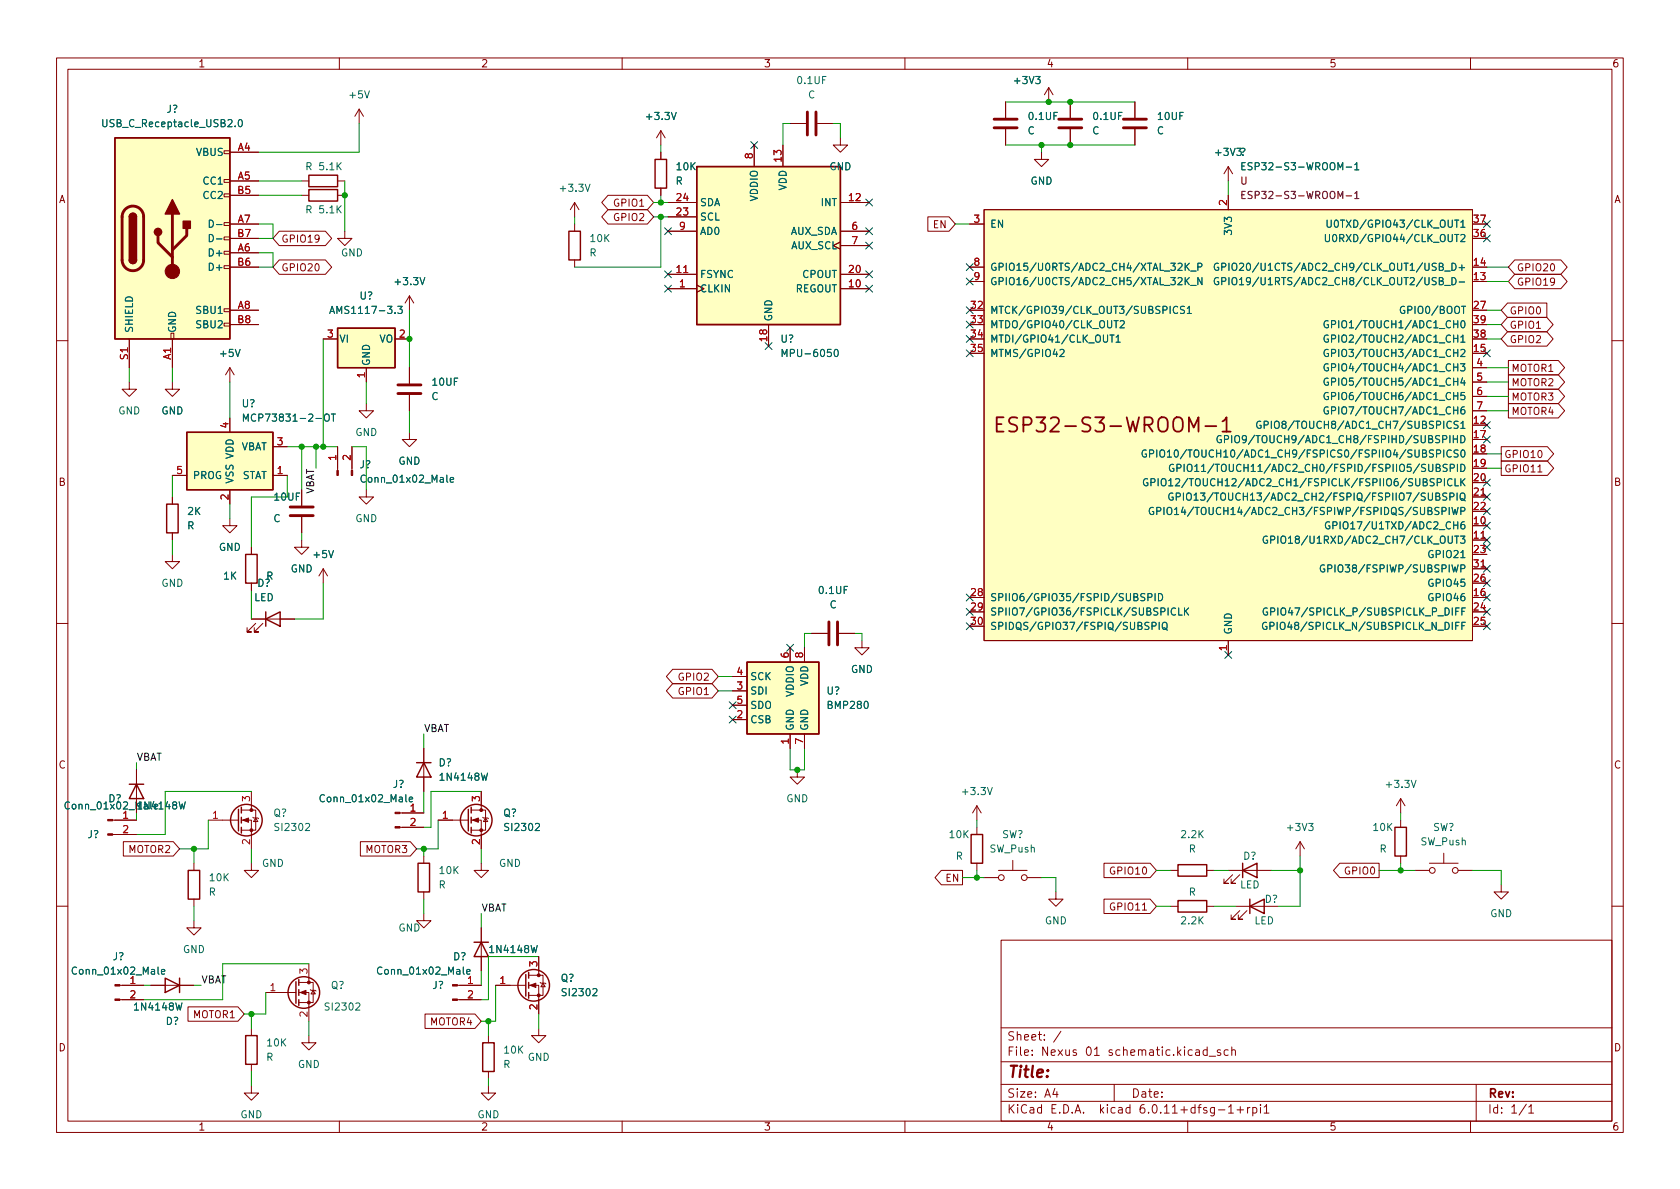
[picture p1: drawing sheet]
<svg xmlns="http://www.w3.org/2000/svg" width="297mm" height="210mm" viewBox="0 0 297 210" stroke-linecap="round" stroke-linejoin="round" font-family="sans-serif">
<g fill="none" stroke="#840000" stroke-width=".18">
<path d="M10 10.2h277v190.1h-277zM12 12.2h273v186.1h-273zM60 10.2v2M63.5 19.3l-.8 1.3M63.5 19.3v2.5M63.5 19.3l.8 1.3M110 10.2v2M160 10.2v2M177.8 18v2.8M185.4 15.5l-.7 1.3M185.4 15.5v2.5M185.4 15.5l.8 1.3"/>
<path d="M189.2 18v2.8M200.7 18v2.8M210 10.2v2M260 10.2v2M39.6 39.4h1v.5h-1zM39.6 34.3h1v.5h-1zM39.6 31.7h1v.6h-1zM39.6 26.7h1v.5h-1zM40.6 39.6h5.1M40.6 32h5.1M40.6 34.5h5.1M40.6 26.9h5.1"/>
<path d="M53.3 32h1.3M53.3 34.5h1.3M59.7 32h1.3M59.7 34.5h1.3M101.6 35.8v2.5M101.6 39.6v1.3M101.6 35.8l-.8 1.3M101.6 35.8l.8 1.3M107.5 34.5h7l1.1 1.3-1.1 1.3h-7l-1.1-1.3zM107.5 37.1h7l1.1 1.2-1.1 1.3h-7l-1.1-1.3zM116.8 23.1v2.5M116.8 26.9v1.3"/>
<path d="M116.8 33.3v1.2M116.8 23.1l-.7 1.3M116.8 23.1l.8 1.3M118.1 35.8h5.1M118.1 38.3h5.1M133.3 25.6v3.9M138.4 25.6v3.9M139.7 21.8h2.8M144.5 21.8h2.8M148.6 24.4v1.2h1.3l-1.3 1.3-1.3-1.3h1.3M148.6 35.8h5.1M164 38.3h3.8l1.1 1.3-1.1 1.3h-3.8z"/>
<path d="M171.4 39.6h2.6M174 37.1h86.3v76.2h-86.3zM177.8 22.9v2.7M184.1 26.9v1.3h1.3l-1.3 1.3-1.2-1.3h1.2M189.2 22.9v2.7M200.7 22.9v2.7M217.2 29.5v2.5M217.2 34.5v2.6M217.2 29.5l-.8 1.2M217.2 29.5l.7 1.2M260.3 39.6h2.6M22.9 59.9v5.1"/>
<path d="M30.2 58.9h.5v1h-.5zM30.5 59.9v5.1M39.6 57.1h1v.6h-1zM39.6 54.6h1v.5h-1zM39.6 47h1v.5h-1zM39.6 44.4h1v.6h-1zM39.6 41.9h1v.5h-1zM40.6 47.2h5.1M40.6 54.9h5.1M40.6 57.4h5.1M40.6 42.2h5.1M40.6 44.7h5.1"/>
<path d="M49.4 46h8.1l1.1 1.2-1.1 1.3h-8.1l-1.1-1.3zM49.4 40.9h8.1l1.1 1.3-1.1 1.2h-8.1l-1.1-1.2zM57.1 59.9h2.6M61 40.9v1.3h1.2l-1.2 1.2-1.3-1.2h1.3M69.8 59.9h2.6M72.4 52.3v2.6M72.4 52.3l-.8 1.3M72.4 52.3l.8 1.3M101.6 46v1.2M118.1 51h5.1M118.1 48.5h5.1M118.1 40.9h5.1"/>
<path d="M135.9 57.4v3.8M148.6 42.8l-1.3 .6 1.3 .7M148.6 51h5.1M148.6 48.5h5.1M148.6 40.9h5.1M148.6 43.4h5.1M171.4 49.8h2.6M171.4 47.2h2.6M171.4 54.9h2.6M171.4 57.4h2.6M171.4 59.9h2.6M260.3 49.8h2.6"/>
<path d="M260.3 47.2h2.6M260.3 54.9h2.6M260.3 57.4h2.6M260.3 59.9h2.6M260.3 42.2h2.6M266.5 58.7h7l1.1 1.2-1.1 1.3h-7l-1.1-1.3zM266.5 56.1h7l1.1 1.3-1.1 1.3h-7l-1.1-1.3zM266.5 53.6h7v2.5h-7l-1.1-1.2zM267.8 46h8.2l1.1 1.2-1.1 1.3h-8.2l-1.1-1.3zM267.8 48.5h8.2l1.1 1.3-1.1 1.2h-8.2l-1.1-1.2zM10 60.2h2M22.9 67.6v1.2h1.2l-1.2 1.3-1.3-1.3h1.3"/>
<path d="M30.5 67.6v1.2h1.2l-1.2 1.3-1.3-1.3h1.3M40.6 65v2.6M40.6 73.9v2.5M40.6 65l-.7 1.3M40.6 65l.8 1.3M48.3 79h2.5M59.7 79v4.2M62.2 79v4.2M64.8 71.4v1.2h1.2l-1.2 1.3-1.3-1.3h1.3M64.8 65v2.6M72.4 76.4v1.3h1.3l-1.3 1.3-1.3-1.3h1.3M72.4 65v2.8"/>
<path d="M72.4 69.8v2.8M171.4 62.5h2.6M260.3 75.2h2.6M260.3 62.5h2.6M260.3 77.7h2.6M260.3 65h2.6M260.3 67.6h2.6M260.3 70.1h2.6M260.3 72.6h2.6M265.4 79h8.2l1.1 1.3-1.1 1.2h-8.2zM266.7 71.4h8.8l1.1 1.2-1.1 1.3h-8.8zM266.7 68.8h8.8l1.1 1.3-1.1 1.3h-8.8z"/>
<path d="M266.7 66.3h8.8l1.1 1.3-1.1 1.2h-8.8zM266.7 63.7h8.8l1.1 1.3-1.1 1.3h-8.8zM285 60.2h2M30.5 98v1.3h1.2l-1.2 1.3-1.3-1.3h1.3M30.5 84.1h2.5M30.5 87.9v1.2M30.5 94.2v1.3M40.6 91.7v1.3h1.3l-1.3 1.2-1.2-1.2h1.2M40.6 86.6v2.5M44.4 96.8v1.2M48.3 84.1h2.5M53.3 95.5v1.3h1.3l-1.3 1.2-1.2-1.2h1.2"/>
<path d="M53.3 86.6v2.8M53.3 91.4v2.8M64.8 86.6v1.3h1.2l-1.2 1.2-1.3-1.2h1.3M260.3 93h2.6M260.3 95.5h2.6M260.3 80.3h2.6M260.3 82.8h2.6M260.3 85.3h2.6M260.3 87.9h2.6M260.3 90.4h2.6M260.3 98h2.6M265.4 81.5h8.2l1.1 1.3-1.1 1.3h-8.2z"/>
<path d="M271.9 83.5h.7M10 110.2h2M44.4 103.1v1.3M44.4 109.5h7.7M45.2 110.2l-1.5 1.6h.7h-.7v-.8M46.5 110.2l-1.5 1.6h.7h-.7v-.8M57.1 100.6l-.7 1.2M57.1 100.6v2.5M57.1 100.6l.8 1.2M118.9 118.4h7l1.1 1.2-1.1 1.3h-7l-1.1-1.3zM129.5 119.6h2.6M139.7 114.5v2.6"/>
<path d="M142.2 114.5v2.6M143.5 112h2.8M148.3 112h2.8M152.4 113.3v1.2h1.3l-1.3 1.3-1.3-1.3h1.3M171.4 105.7h2.6M171.4 108.2h2.6M171.4 110.7h2.6M217.2 113.3v2.5M260.3 105.7h2.6M260.3 108.2h2.6M260.3 110.7h2.6M260.3 103.1h2.6"/>
<path d="M260.3 100.6h2.6M285 110.2h2M24.1 136.1v7.7M44.4 139.9v3.4M74.9 132.3v7.6M85.1 139.9v3.4M118.9 120.9h7l1.1 1.3-1.1 1.2h-7l-1.1-1.2zM129.5 127.2h2.6M129.5 122.2h2.6M129.5 124.7h2.6M139.7 129.8v2.5M141 136.1v1.3h1.2l-1.2 1.3-1.3-1.3h1.3"/>
<path d="M142.2 129.8v2.5M19.9 147.6h4.2M19.9 145h4.2M21.8 148.8h8.8l1.1 1.3-1.1 1.3h-8.8zM34.3 152.6v1.3M34.3 159v1.3M36.8 145h5.4M42.7 145h1.7v5.1M42.7 143.3h2.5v3.5h-2.5M44.4 152.6v1.3h1.3l-1.3 1.3-1.2-1.3h1.2M44.7 144.5l.1 .1h.8l.1 .2M45.2 144.6l.4 .7h-.8z"/>
<path d="M63.7 148.8h8.8l1.2 1.3-1.2 1.3h-8.8zM70.7 146.3h4.2M70.7 143.8h4.2M74.9 151.4v1.2M74.9 157.7v1.3M77.5 145h5.3M83.3 145h1.8v5.1M83.3 143.3h2.6v3.5h-2.6M85.1 152.6v1.3h1.3l-1.3 1.3-1.3-1.3h1.3M85.3 144.5l.2 .1h.7l.2 .2M85.9 144.6l.3 .7h-.7zM166.4 153.9h3.8v2.6h-3.8l-1.1-1.3z"/>
<path d="M172.7 142.5l-.7 1.3M172.7 142.5v2.5M172.7 146.3v1.3M172.7 152.6v1.3M172.7 142.5l.8 1.3M174 155.2h2.5M176.5 153.9h5.1M179.1 152.1v1.8M181.6 155.2h2.5M186.7 157.7v1.3h1.3l-1.3 1.3-1.3-1.3h1.3M195.2 159h8.2l1.1 1.3-1.1 1.2h-8.2zM195.2 152.6h8.2l1.1 1.3-1.1 1.3h-8.2z"/>
<path d="M207 153.9h1.3M213.4 153.9h1.2M217.2 153.9h7.6M217.9 154.7l-1.5 1.5h.8h-.8v-.8M219.2 154.7l-1.5 1.5h.7h-.7v-.8M229.9 148.8l-.8 1.3M229.9 148.8v2.6M229.9 148.8l.7 1.3M236.9 152.6h6.9v2.6h-6.9l-1.1-1.3zM247.6 141.2v2.6M247.6 145v1.3M247.6 151.4v1.2"/>
<path d="M247.6 141.2l-.7 1.3M247.6 141.2l.8 1.3M250.2 153.9h2.5M252.7 152.6h5.1M255.3 150.9v1.7M257.8 153.9h2.5M265.4 156.5v1.2h1.3l-1.3 1.3-1.2-1.3h1.2M10 160.2h2M21.2 174.2h4.2M21.2 176.8h4.2M26.7 174.2h7.6M33.2 178h8.9l1.1 1.3-1.1 1.3h-8.9z"/>
<path d="M34.3 162.8v1.3h1.3l-1.3 1.2-1.3-1.2h1.3M47 175.5h5.3M52.8 175.5h1.8v5.1M52.8 173.7h2.6v3.6h-2.6M54.6 170.4v3.3M54.9 175l.1 .1h.8l.1 .2M55.4 175.1l.4 .7h-.8zM74.9 161.5v1.3h1.3l-1.3 1.3-1.2-1.3h1.2M75.1 179.3h8.9l1.1 1.3-1.1 1.3h-8.9zM80.9 174.2h4.2M80.9 176.8h4.2M85.1 164.1v7.6"/>
<path d="M87.6 174.2h5.4M93.5 174.2h1.7v5.1M93.5 172.5h2.5v3.5h-2.5M95.2 169.2v3.3M95.5 173.7l.1 .2h.8l.1 .1M96 173.9l.4 .6h-.8zM177 166.3h108v32h-108zM202 160.9h.7M207 160.3h1.3M213.4 160.3h1.2M218.4 160.3h5.1M219.2 161l-1.5 1.6h.7h-.7v-.8"/>
<path d="M220.5 161l-1.6 1.6h.8h-.8v-.8M285 160.2h2M44.4 192v1.3h1.3l-1.3 1.3-1.2-1.3h1.2M44.4 181.9v1.2M44.4 188.2v1.3M54.6 183.1v1.3h1.3l-1.3 1.3-1.3-1.3h1.3M60 198.3v2M86.4 192v1.3h1.2l-1.2 1.3-1.3-1.3h1.3M86.4 183.1v1.3M86.4 189.5v1.2M95.2 181.9v1.2h1.3l-1.3 1.3-1.2-1.3h1.2M110 198.3v2"/>
<path d="M160 198.3v2M177 194.8h108M177 191.8h108M177 187.8h108M177 181.8h108M182.5 186.5v.1M182.5 185.7v.1M184.6 183.8v.1M184.6 183v.1M187.6 182.4l-1.3 1.9M196.6 185.7l-.3-.1-.2 .2v.3l.5 .1v.4h-.5M197 191.8v3"/>
<path d="M210 198.3v2M217.1 185.7l-.4-.1-.3 .3v.4l.2 .3h.5M217.8 185.8l.2-.2 .4 .1v.9M217.8 185.1v1.5M218.7 196.3h1.2M220.6 195.8v1M221 195.8l-.3 .1-.1 .2M221.5 195.9l.4-.1 .3 .3v.4l-.1 .3h-.6M221.5 195.8v1.5M222.9 195.3v.2M222.9 195.8v1M223.5 195.8l.4-.5v1.5"/>
<path d="M223.5 196.8h.9M260 198.3v2M261 191.8v6.5M270.3 195.8l.4-.5v1.5M270.3 196.8h.9"/>
<circle cx="177" cy="155.2" r=".51"/>
<circle cx="181.1" cy="155.2" r=".51"/>
<circle cx="253.2" cy="153.9" r=".51"/>
<circle cx="257.3" cy="153.9" r=".51"/>
</g>
<g fill="none" stroke="#840000" stroke-width=".25">
<path d="M20.3 24.4h20.3v35.5h-20.3zM22.9 38.3a.64 .64 0 0 1 .6-.6 .64 .64 0 0 1 .6 .6M54.6 31h5.1v2h-5.1zM54.6 33.5h5.1v2.1h-5.1zM115.8 28.2h2.1v5.1h-2.1zM123.2 29.5h25.4v27.9h-25.4zM22.9 46a.64 .64 0 0 0 .6 .6 .64 .64 0 0 0 .6-.6M59.7 58h10.1v7h-10.1zM100.6 40.9h2v5.1h-2zM33 76.4h15.3v10.2h-15.3zM29.5 89.1h2v5.1h-2zM43.4 98h2.1v5.1h-2.1z"/>
<path d="M47 109.5l2.5-1.3v2.5zM47 108.2v2.5M132.1 117.1h12.7v12.7h-12.7zM22.9 138.7h2.5M24.1 138.7l1.3 2.5h-2.5zM73.7 134.9h2.5M74.9 134.9l1.3 2.5h-2.5zM33.3 153.9h2v5.1h-2zM42.2 143.1v3.8M42.7 142.7v1.1M42.7 144.5v1M42.7 146.3v1"/>
<path d="M73.9 152.6h2v5.1h-2zM82.8 143.1v3.8M83.3 142.7v1.1M83.3 144.5v1M83.3 146.3v1M171.7 147.6h2v5h-2zM208.3 152.9h5.1v2h-5.1zM208.3 159.3h5.1v2h-5.1zM219.7 153.9l2.5-1.3v2.6zM219.7 152.6v2.6M221 159v2.5M246.6 146.3h2.1v5.1h-2.1z"/>
<path d="M29.2 173l2.5 1.2-2.5 1.3zM31.7 173v2.5M52.3 173.6v3.8M52.8 173.2v1M52.8 175v1M52.8 176.8v1M83.8 166.6h2.6M85.1 166.6l1.3 2.6h-2.6zM93 172.3v3.8M93.5 172v1M93.5 173.7v1M93.5 175.5v1"/>
<path d="M221 160.3l2.5-1.3v2.5zM43.4 183.1h2.1v5.1h-2.1zM85.3 184.4h2.1v5.1h-2.1z"/>
<circle cx="43.6" cy="145" r="2.79"/>
<circle cx="84.2" cy="145" r="2.79"/>
<circle cx="53.7" cy="175.5" r="2.79"/>
<circle cx="94.4" cy="174.2" r="2.79"/>
</g>
<g fill="#ffffc2" stroke="#ffffc2" stroke-width=".18">
<path d="M174 37.1h86.3v76.2h-86.3z"/>
<path d="M59.7 58h10.1v7h-10.1z"/>
<path d="M33 76.4h15.3v10.2h-15.3z"/>
<path d="M132.1 117.1h12.7v12.7h-12.7z"/>
<path d="M20.3 24.4h20.3v35.5h-20.3z"/>
<path d="M123.2 29.5h25.4v27.9h-25.4z"/>
</g>
<path d="M210.2 76.3v-2.5l.9 1.8 .8-1.8v2.5M213.1 75.4h2M216.1 74.5l.8-.7v2.5M216.1 76.3h1.5" fill="none" stroke="#840000" stroke-width=".32"/>
<g fill="none" stroke="#006464" stroke-width=".18">
<path d="M64.5 16.1l.4 1.2 .4-1.2M118.7 19.9l.4 1.2 .5-1.2M183.1 13.5h.8l-.4 .5 .3 .1v.6l-.1 .1-.6-.1M38.3 39.7h.9M41.6 22.3v.1M42.2 21.3l.2-.2a.68 .68 0 0 1 .5 .7 .68 .68 0 0 1-.5 .6l-.2-.1-.1-.4zM103.5 32.6l.4 1.2 .4-1.2M236.6 30v-1.2l.4 .9 .4-.9v1.2M238 29.5h1M239.5 29.1l.4-.3v1.2M239.5 30h.8M257.2 38.9h.7"/>
<path d="M257.6 38.9v1.3M258.3 39.3l.4-.4v1.3M38.3 42.2h.9M69.8 55.3v.1M70.3 54.2h.8l-.4 .4 .4 .2v.5l-.2 .1-.6-.1M74.3 49.1l.4 1.3 .4-1.3M196.6 59.2v1.3M197.3 59.6l.4-.4v1.3M197.3 56.7v1.3M198.1 56.8l.4-.1 .3 .4-.8 .9h.8M208.2 54.3a.6 .6 0 0 0-.8 .4 .6 .6 0 0 0 .6 .7l.2-.1M209.4 54.2h-.5l-.1 .1v.3l.5 .3 .1 .3-.2 .2h-.5"/>
<path d="M209.6 46.5v1.3M209.6 49.1v1.3M209.7 47.1l.6 .7M209.7 49.6l.6 .8M209.9 54.5l.4-.3v1.2M209.9 55.4h.7M210.3 46.5l-.7 .8M210.3 49.1l-.7 .7M210.5 50.5h1M210.5 47.9h1M211.8 47.2l.6-.1 .1-.1v-.3l-.7-.2v1.3M212.5 49.1v1.3l-.7-1.3v1.3"/>
<path d="M253.9 49.1h-.4l-.2 .1v.4l.5 .2 .1 .3-.2 .3-.5-.1M254.5 49.7l.5-.1 .1-.2v-.2l-.6-.1v1.3h.5l.1-.2 .1-.3-.3-.2M254.5 47.1h.5l.1-.2v-.2l-.6-.2v1.3h.5l.1-.1 .1-.3-.3-.3M255.4 50.5h1M255.4 47.9h1M256.7 49.1a.64 .64 0 0 1 .8 .6 .64 .64 0 0 1-.8 .7zM256.7 46.5a.64 .64 0 0 1 .8 .7 .64 .64 0 0 1-.8 .6zM257 59.2v1.3M257 59.8h.7M257 57.3h.7M257.2 41.5h.7M257.6 41.5v1.2"/>
<path d="M257.7 56.7v1.3M257.7 59.2v1.3M258 49.9h1M258 47.3h1M258.3 41.6l.5-.1 .2 .3-.8 .9h.8M258.3 59.6l.4-.4v1.3M258.3 40.2h.7M258.4 54.2h.7M258.5 56.8l.1-.1a.68 .68 0 0 1 .4 .6 .68 .68 0 0 1-.4 .7 .85 .85 0 0 1-.1-1.2zM258.5 46.8v1M41.6 61.8l.4 1.3 .5-1.3M55.9 74h.9"/>
<path d="M57.6 73.3l.1-.1a.43 .43 0 0 1 .5 .4v.5a.42 .42 0 0 1-.4 .4 .42 .42 0 0 1-.4-.4v-.5zM58.6 73.2h.7M58.9 73.2v1.3M146.9 61.8h-.6v.6l.2-.1h.4l.1 .2-.1 .4-.1 .2-.5-.2M147.6 61.9l.2-.1a.68 .68 0 0 1 .4 .6 .68 .68 0 0 1-.4 .7l-.2-.2-.1-.3zM187.4 61.9l.5-.1 .2 .3-.7 1h.7M197.3 60.5h.8M253.5 79.6h-.5l-.3 .2 .1 .3 .6 .2v.4l-.2 .1h-.5M255.1 77.7l.6-.1 .1-.2v-.3l-.7-.1v1.3M255.3 79.6v1.2M256.4 77v1.3M256.6 74.6a.6 .6 0 0 0-.8 .4 .6 .6 0 0 0 .6 .8l.2-.2"/>
<path d="M256.6 79.7a.6 .6 0 0 0-.8 .4 .6 .6 0 0 0 .6 .7l.2-.1M257 77v1.3M257 77.6h.7M257 62.4h.7M257 64.9h.7M257 67.5h.7M257 70h.7M257 72.5h.7M257.7 77v1.3M257.7 61.8v1.3M257.7 64.3v1.3M257.7 66.9v1.2"/>
<path d="M257.7 69.4v1.3M257.7 71.9v1.3M257.8 74.5h-.5l-.2 .1v.4l.6 .2 .1 .3-.2 .3-.5-.1M257.8 79.6h-.5l-.2 .1v.3l.6 .3 .1 .3-.2 .2h-.5M258.2 64.3h.8l-.4 .5 .4 .1v.6l-.2 .1-.6-.1M258.3 74.8l.4-.3v1.3M258.3 61.9l.5-.1 .2 .3-.8 1h.8M258.3 77a.64 .64 0 0 1 .7 .7 .64 .64 0 0 1-.7 .6zM258.3 75.8h.7M258.3 60.5h.7M258.5 79.6h.1a.68 .68 0 0 1 .4 .6 .68 .68 0 0 1-.4 .6 .85 .85 0 0 1-.1-1.2zM258.6 66.8l-.3 .9h.8"/>
<path d="M258.9 71.9l-.4 .1a.86 .86 0 0 0 0 1.2l.5-.1v-.4l-.2-.3h-.3l-.2 .3M258.9 67.3v.8M259 69.4h-.6l-.1 .6 .2-.1h.4l.1 .2v.5l-.2 .1-.5-.1M58.1 97.3l.4 1.3 .5-1.3M79 84v1.1l.2 .2M79.6 84.9l.6-.2-.1-.2-.3-.1-.2 .2 .1 .6h.4M252.5 87.2v1l.3 .3 .3-.1 .2-.2v-1M252.6 82.1v1l.2 .3 .4-.1 .1-.2v-1M253.6 84.7l-.5-.1-.2 .2v.3l.6 .3 .1 .3-.3 .2h-.5M253.9 87.8l.5-.1 .1-.2v-.2l-.6-.1v1.3h.5l.1-.2 .1-.3-.3-.2M253.9 82.7l.6-.1 .1-.1-.1-.3-.6-.1v1.3h.5l.2-.1 .1-.4-.3-.2M254 80.2h.6l.1-.2v-.3l-.7-.1v1.2"/>
<path d="M254.1 85.3l.6-.1 .1-.1v-.3l-.7-.2v1.3M254.4 89.8l-.5-.1-.1 .1v.4l.5 .2 .1 .4-.2 .2-.5-.1M255 90.4l.6-.1 .1-.2-.1-.3-.6-.1v1.3M255.4 84.6v1.3M255.8 87.2h-.5l-.2 .1v.4l.6 .2 .1 .3-.2 .3-.5-.1M255.9 82.2l-.5-.1-.2 .1v.4l.6 .2 .1 .3-.3 .3-.5-.1M256.1 94.8v1l.2 .3h.2l.3-.3v-1M256.2 89.7v1.3M256.4 87.8h.6l.1-.2-.1-.3-.6-.1v1.3M256.4 82.8l.6-.1 .1-.2v-.3l-.7-.1v1.3M256.7 84.8a.6 .6 0 0 0-.8 .4 .6 .6 0 0 0 .6 .7l.2-.1M256.7 89.7l.3 1.3 .3-.9 .2 .9 .3-1.3"/>
<path d="M256.7 99.9l.3 1.3 .3-1 .2 1 .3-1.3M257 92.3v1.2M257 92.9h.7M257.2 94.8h.7M257.3 84.6v1.3h.6M257.6 94.8v1.3M257.6 87.2v1.3M257.7 82.1v1.3M257.7 92.3v1.2M258.2 94.8h.8l-.4 .5 .4 .1v.6l-.2 .1-.6-.1M258.2 87.4l.3-.2a.43 .43 0 0 1 .5 .4v.4a.42 .42 0 0 1-.4 .5 .42 .42 0 0 1-.4-.5zM258.3 82.1a.64 .64 0 0 1 .7 .6 .64 .64 0 0 1-.7 .7z"/>
<path d="M258.3 90.4l.6-.1 .1-.2v-.3l-.7-.1v1.3M258.3 84.6v1.3M258.3 98.6h.7M258.4 88.2l.7 .4M258.5 85.2l.5 .7M258.9 92.3h-.4a.86 .86 0 0 0 0 1.2l.5-.1v-.4l-.2-.3h-.3l-.2 .3M259 84.6l-.7 .8M202.4 105h-.5l-.1 .1v.3l.5 .3 .1 .3-.2 .2h-.5M203 105.6h.6l.1-.2-.1-.3-.6-.1v1.2M203.7 110.7l.6-.1 .1-.1v-.3l-.7-.2v1.3M204.2 105v1.2M204.8 105a.64 .64 0 0 1 .8 .6 .64 .64 0 0 1-.8 .6z"/>
<path d="M205 110v1.3M205.6 110.2l.2-.2a.43 .43 0 0 1 .5 .5v.4a.42 .42 0 0 1-.4 .4 .42 .42 0 0 1-.4-.4zM205.7 111l.7 .4M206.5 107.5v1.3M207.9 107.6a.6 .6 0 0 0-.9 .4 .6 .6 0 0 0 .6 .8l.3-.1M208.4 107.5v1.3h.6M209.4 107.5v1.3M209.6 108l.6 .8M210.2 107.5l-.8 .7M256.8 107.5v1.3M256.8 110v1.3M257.4 108.1h.4"/>
<path d="M257.4 110.6h.4M258 107.5h-.6v1.3M258 110h-.6v1.3M258.3 100.5h.6l.1-.2v-.3l-.7-.1v1.3M258.5 108.1h.4M258.5 110.6h.4M259.1 107.5h-.6v1.3M259.1 110h-.6v1.3M85.1 136.7l.3 1.3 .3-.9 .2 .9 .3-1.3M152.9 124.1l.2-.1a.68 .68 0 0 1 .4 .6 .68 .68 0 0 1-.4 .7l-.2-.1-.1-.4zM174.6 139.3l.4 1.2 .4-1.2M249.5 138l.4 1.3 .5-1.3"/>
<path d="M31.7 141.8l.3 1.3 .2-.9 .3 .9 .3-1.3M54 145.7l.5-.1 .2 .4-.7 .9h.7M71.8 140.5v1.1l.1 .2M72.4 141.4l.6-.2-.1-.2-.4-.1-.1 .2v.6h.5M94.7 145.7l.4-.1 .3 .4-.8 .9h.8M231.4 145.6h.8l-.5 .5 .4 .1v.6l-.2 .1-.5-.1M27.9 171v1.1l.2 .2M28.5 171.8l.6-.1v-.2l-.4-.1-.2 .2 .1 .6h.5M31.1 177.4l.3 1.2 .2-.9 .3 .9 .3-1.2M62.9 177.5l.5-.1 .2 .3-.7 .9h.7M81.9 171v1.1l.2 .2M82.5 171.8l.6-.1v-.2l-.4-.1-.2 .2 .1 .6h.5"/>
<path d="M93.9 167.2l.3 1.3 .2-.9 .3 .9 .3-1.3M104.8 174.9l.5-.1 .2 .4-.7 .9h.7"/>
</g>
<path d="M120.9 48.2h.7M261.9 95.2h.7M261.9 87.6h.7M261.9 100.3h.7" fill="none" stroke="#a90000" stroke-width=".18"/>
<path d="M236.6 35.1v-1.3l.4 .9 .4-.9v1.3M238 34.6h1M239.5 34.2l.4-.4v1.3M239.5 35.1h.8" fill="none" stroke="#840084" stroke-width=".18"/>
<g fill="#840000" stroke="#840000" stroke-width=".18">
<path d="M53.1 175.5l1-.4v.8z"/>
<path d="M20.3 176.7h.9v.2h-.9z"/>
<path d="M20.3 174.1h.9v.3h-.9z"/>
<path d="M62.1 83.2h.3v.9h-.3z"/>
<path d="M59.6 83.2h.2v.9h-.2z"/>
<path d="M80 176.7h.9v.2h-.9z"/>
<path d="M80 174.1h.9v.3h-.9z"/>
<path d="M93.7 174.2l1-.3v.7z"/>
<path d="M19 147.4h.9v.3h-.9z"/>
<path d="M19 144.9h.9v.3h-.9z"/>
<path d="M69.8 146.2h.9v.2h-.9z"/>
<path d="M69.8 143.6h.9v.3h-.9z"/>
<path d="M42.9 145l1-.4v.8z"/>
<path d="M83.6 145l1-.4v.8z"/>
<circle cx="54.6" cy="177.3" r=".25"/>
<circle cx="54.6" cy="173.7" r=".25"/>
<circle cx="95.2" cy="176" r=".25"/>
<circle cx="95.2" cy="172.5" r=".25"/>
<circle cx="44.4" cy="146.8" r=".25"/>
<circle cx="44.4" cy="143.3" r=".25"/>
<circle cx="85.1" cy="146.8" r=".25"/>
<circle cx="85.1" cy="143.3" r=".25"/>
<circle cx="30.5" cy="48" r="1.27"/>
</g>
<g fill="none" stroke="#840000" stroke-width=".51">
<path d="M142.7 19.8v4.1M144.3 19.8v4.1M21.6 38.3v7.7a1.91 1.91 0 0 0 1.9 1.9 1.91 1.91 0 0 0 1.9-1.9v-7.7M21.6 38.3a1.91 1.91 0 0 1 1.9-1.9 1.91 1.91 0 0 1 1.9 1.9M30.5 37.8v10.2M175.8 22.6h4M175.8 21.1h4M187.2 22.6h4.1M187.2 21.1h4.1M198.6 22.6h4.1M198.6 21.1h4.1M27.9 41.7v1.2l2.6 2.6"/>
<path d="M33 40.4v1.3l-2.5 2.5M70.4 69.6h4M70.4 68.1h4M51.3 91.2h4.1M51.3 89.7h4.1M146.6 110v4M148.1 110v4"/>
</g>
<g fill="#840000" stroke="#840000" stroke-width=".25">
<path d="M22.9 46h1.2a.64 .64 0 0 1-.6 .6 .64 .64 0 0 1-.6-.6z"/>
<path d="M22.9 38.3h1.2v7.7h-1.2z"/>
<path d="M23 37.9a.64 .64 0 0 1 .7-.1 .64 .64 0 0 1 .4 .5h-1.2z"/>
<path d="M30.5 35.3l1.2 2.5h-2.5z"/>
<path d="M32.4 39.1h1.3v1.3h-1.3z"/>
<circle cx="27.9" cy="41" r=".63"/>
</g>
<g fill="none" stroke="#009600" stroke-width=".18">
<path d="M177.8 18h22.9M45.7 39.6h2.6v2.6h-2.6M45.7 32h7.6M45.7 34.5h7.6M61 32v8.9M63.5 21.8v5.1h-17.8M101.6 38.3v1.3M115.6 35.8h2.5M115.6 38.3h2.5M116.8 38.3v8.9h-15.2M116.8 25.6v1.3M116.8 34.5v1.3"/>
<path d="M139.7 21.8h-1.3v3.8M147.3 21.8h1.3v2.6M168.9 39.6h2.5M177.8 25.6h22.9M184.1 25.6v1.3M217.2 32v2.5M45.7 44.7h2.6v2.5h-2.6M57.1 59.9v19.1M72.4 54.9v10.1M262.9 49.8h3.8M262.9 47.2h3.8M262.9 54.9h2.5"/>
<path d="M262.9 57.4h2.5M262.9 59.9h2.5M22.9 65v2.6M30.5 65v2.6M40.6 67.6v6.3M50.8 79h8.9M53.3 79v7.6M55.9 79v3.8M62.2 79h2.6v7.6M64.8 67.6v3.8M72.4 72.6v3.8M262.9 72.6h3.8"/>
<path d="M262.9 70.1h3.8M262.9 67.6h3.8M262.9 65h3.8M30.5 84.1v3.8M30.5 95.5v2.5M40.6 89.1v2.6M50.8 84.1v3.8h-6.4v8.9M53.3 94.2v1.3M262.9 80.3h2.5M262.9 82.8h2.5M44.4 104.4v5.1M57.1 103.1v6.4h-5"/>
<path d="M127 119.6h2.5M143.5 112h-1.3v2.5M151.1 112h1.3v1.3M24.1 134.9v1.2M44.4 139.9h-15.2v7.7h-5.1M74.9 129.8v2.5M74.9 139.9v3.9M85.1 139.9h-8.9v6.4h-1.3M127 122.2h2.5M139.7 132.3v3.8h2.5v-3.8M24.1 143.8v1.2M34.3 150.1v2.5"/>
<path d="M36.8 145v5.1h-5.1M44.4 150.1v2.5M74.9 150.1v1.3M74.9 159v2.5M77.5 145v5.1h-3.8M85.1 150.1v2.5M170.2 155.2h3.8M172.7 145v1.3M172.7 153.9v1.3M184.1 155.2h2.6v2.5M204.5 153.9h2.5M214.6 153.9h2.6"/>
<path d="M224.8 153.9h5.1M229.9 151.4v8.9h-3.8M243.8 153.9h6.4M247.6 143.8v1.2M247.6 152.6v1.3M260.3 153.9h5.1v2.6M25.4 174.2h1.3M34.3 174.2h1.3M34.3 160.3v2.5M44.4 179.3v2.6M47 175.5v3.8h-3.8M54.6 170.4h-15.2v6.4h-14"/>
<path d="M85.1 161.5v2.6M85.1 171.7v2.5M87.6 174.2v6.4h-2.5M95.2 169.2h-8.8v7.6h-1.3M95.2 179.3v2.6M204.5 160.3h2.5M214.6 160.3h3.8M44.4 189.5v2.5M54.6 180.6v2.5M86.4 180.6v2.5M86.4 190.7v1.3"/>
</g>
<g fill="none" stroke="#000084" stroke-width=".18">
<path d="M132.7 25l1.3 1.3M134 25l-1.3 1.3M153.1 35.2l1.2 1.2M154.3 35.2l-1.2 1.2M262.3 39l1.2 1.2M263.5 39l-1.2 1.2M117.5 50.4l1.2 1.3M117.5 47.9l1.2 1.2M117.5 40.3l1.2 1.2M118.7 50.4l-1.2 1.3M118.7 47.9l-1.2 1.2M118.7 40.3l-1.2 1.2"/>
<path d="M153.1 47.9l1.2 1.2M153.1 42.8l1.2 1.2M153.1 40.3l1.2 1.2M153.1 50.4l1.2 1.3M154.3 47.9l-1.2 1.2M154.3 42.8l-1.2 1.2M154.3 40.3l-1.2 1.2M154.3 50.4l-1.2 1.3M170.8 46.6l1.3 1.2M170.8 56.8l1.3 1.2M170.8 54.2l1.3 1.3M170.8 49.2l1.3 1.2"/>
<path d="M170.8 59.3l1.3 1.2M172.1 46.6l-1.3 1.2M172.1 56.8l-1.3 1.2M172.1 54.2l-1.3 1.3M172.1 49.2l-1.3 1.2M172.1 59.3l-1.3 1.2M262.3 41.5l1.2 1.3M263.5 41.5l-1.2 1.3M135.3 60.6l1.2 1.2M136.5 60.6l-1.2 1.2M170.8 61.9l1.3 1.2M172.1 61.9l-1.3 1.2"/>
<path d="M262.3 77.1l1.2 1.2M262.3 74.6l1.2 1.2M262.3 61.9l1.2 1.2M263.5 77.1l-1.2 1.2M263.5 74.6l-1.2 1.2M263.5 61.9l-1.2 1.2M262.3 96.2l1.2 1.2M262.3 94.9l1.2 1.2M262.3 92.3l1.2 1.3M262.3 89.8l1.2 1.2M262.3 87.3l1.2 1.2M262.3 100l1.2 1.2"/>
<path d="M262.3 84.7l1.2 1.2M263.5 96.2l-1.2 1.2M263.5 94.9l-1.2 1.2M263.5 92.3l-1.2 1.3M263.5 89.8l-1.2 1.2M263.5 87.3l-1.2 1.2M263.5 100l-1.2 1.2M263.5 84.7l-1.2 1.2M139.1 113.9l1.2 1.3M140.3 113.9l-1.2 1.3M170.8 105l1.3 1.3M170.8 107.6l1.3 1.2"/>
<path d="M170.8 110.1l1.3 1.2M172.1 105l-1.3 1.3M172.1 107.6l-1.3 1.2M172.1 110.1l-1.3 1.2M216.6 115.2l1.2 1.2M217.8 115.2l-1.2 1.2M262.3 110.1l1.2 1.2M262.3 107.6l1.2 1.2M262.3 105l1.2 1.3M262.3 102.5l1.2 1.2M263.5 110.1l-1.2 1.2M263.5 107.6l-1.2 1.2"/>
<path d="M263.5 105l-1.2 1.3M263.5 102.5l-1.2 1.2M128.9 124.1l1.2 1.2M128.9 126.6l1.2 1.3M130.1 124.1l-1.2 1.2M130.1 126.6l-1.2 1.3"/>
</g>
<g fill="#009600" stroke="#009600" stroke-width=".18">
<circle cx="57.1" cy="79" r=".46"/>
<circle cx="53.3" cy="79" r=".46"/>
<circle cx="55.9" cy="79" r=".46"/>
<circle cx="44.4" cy="179.3" r=".46"/>
<circle cx="86.4" cy="180.6" r=".46"/>
<circle cx="74.9" cy="150.1" r=".46"/>
<circle cx="61" cy="34.5" r=".46"/>
<circle cx="72.4" cy="59.9" r=".46"/>
<circle cx="116.8" cy="38.3" r=".46"/>
<circle cx="116.8" cy="35.8" r=".46"/>
<circle cx="34.3" cy="150.1" r=".46"/>
<circle cx="189.2" cy="25.6" r=".46"/>
<circle cx="189.2" cy="18" r=".46"/>
<circle cx="229.9" cy="153.9" r=".46"/>
<circle cx="172.7" cy="155.2" r=".46"/>
<circle cx="247.6" cy="153.9" r=".46"/>
<circle cx="184.1" cy="25.6" r=".46"/>
<circle cx="185.4" cy="18" r=".46"/>
<circle cx="141" cy="136.1" r=".46"/>
</g>
<text font-size="3.5" fill="#840000" x="175.5" y="77.2">ESP32-S3-WROOM-1</text>
<text font-size="2.8" fill="#840000" x="178" y="191.2">Title:</text>
<g font-size="2.1" fill="#840000">
<text x="178" y="184.5">Sheet:</text>
<text x="178" y="187.2">File:</text>
<text x="184.4" y="187.2">Nexus</text>
<text x="192.6" y="187.2">01</text>
<text x="197.1" y="187.2">schematic.kicad_sch</text>
<text x="178" y="197.4">KiCad</text>
<text x="178" y="194.6">Size:</text>
<text x="184.7" y="194.6">A4</text>
<text x="185.7" y="197.4">E.D.A.</text>
<text x="194.6" y="197.4">kicad</text>
<text x="200" y="194.6">Date:</text>
<text x="201.8" y="197.4">6.0.11+dfsg-1+rpi1</text>
<text x="263" y="194.6">Rev:</text>
<text x="263" y="197.4">Id:</text>
<text x="267.1" y="197.4">1/1</text>
</g>
<g font-size="1.8" fill="#840000">
<text x="35" y="12.3">1</text>
<text x="85" y="12.3">2</text>
<text x="135" y="12.3">3</text>
<text x="185" y="12.3">4</text>
<text x="235" y="12.3">5</text>
<text x="285" y="12.3">6</text>
<text x="10.4" y="36.3">A</text>
<text x="108.3" y="36.9">GPIO1</text>
<text x="108.3" y="39.5">GPIO2</text>
<text x="164.8" y="40.7">EN</text>
<text x="285.4" y="36.3">A</text>
<text x="49.7" y="43.3">GPIO19</text>
<text x="49.7" y="48.4">GPIO20</text>
<text x="268.1" y="48.4">GPIO20</text>
<text x="268.1" y="50.9">GPIO19</text>
<text x="266.9" y="58.5">GPIO1</text>
<text x="266.9" y="56">GPIO0</text>
<text x="266.9" y="61.1">GPIO2</text>
<text x="267.2" y="71.2">MOTOR3</text>
<text x="267.2" y="68.7">MOTOR2</text>
<text x="267.2" y="66.1">MOTOR1</text>
<text x="267.2" y="73.8">MOTOR4</text>
<text x="265.9" y="81.4">GPIO10</text>
<text x="265.9" y="83.9">GPIO11</text>
<text x="10.3" y="86.3">B</text>
<text x="285.3" y="86.3">B</text>
<text x="119.7" y="120.7">GPIO2</text>
<text x="119.7" y="123.3">GPIO1</text>
<text x="10.3" y="136.3">C</text>
<text x="285.3" y="136.3">C</text>
<text x="22.6" y="151.2">MOTOR2</text>
<text x="64.5" y="151.2">MOTOR3</text>
<text x="196" y="155">GPIO10</text>
<text x="237.5" y="155">GPIO0</text>
<text x="167.1" y="156.3">EN</text>
<text x="196" y="161.4">GPIO11</text>
<text x="34" y="180.4">MOTOR1</text>
<text x="75.9" y="181.7">MOTOR4</text>
<text x="10.3" y="186.3">D</text>
<text x="285.3" y="186.3">D</text>
<text x="35" y="200.3">1</text>
<text x="85" y="200.3">2</text>
<text x="135" y="200.3">3</text>
<text x="185" y="200.3">4</text>
<text x="235" y="200.3">5</text>
<text x="285" y="200.3">6</text>
</g>
<g font-size="1.8" fill="#006464">
<text x="61.5" y="17.8">+5V</text>
<text x="140.7" y="15.2">0.1UF</text>
<text x="142.8" y="17.8">C</text>
<text x="179" y="15.2">+3V3</text>
<text x="17.8" y="22.9">USB_C_Receptacle_USB2.0</text>
<text x="29.4" y="20.3">J?</text>
<text x="113.9" y="21.6">+3.3V</text>
<text x="181.6" y="21.6">0.1UF</text>
<text x="193" y="21.6">0.1UF</text>
<text x="204.5" y="21.6">10UF</text>
<text x="34.6" y="27.9">VBUS</text>
<text x="181.6" y="24.1">C</text>
<text x="193" y="24.1">C</text>
<text x="204.5" y="24.1">C</text>
<text x="214.6" y="27.9">+3V3 ?</text>
<text x="35.7" y="33">CC1</text>
<text x="35.7" y="35.6">CC2</text>
<text x="53.9" y="30.5">R 5.1K</text>
<text x="98.7" y="34.3">+3.3V</text>
<text x="119.4" y="30.5">10K</text>
<text x="119.4" y="33">R</text>
<text x="134.4" y="35.7" transform="rotate(-90 134.4 35.7)">VDDIO</text>
<text x="139.5" y="33.7" transform="rotate(-90 139.5 33.7)">VDD</text>
<text x="146.6" y="30.5">GND</text>
<text x="182.1" y="33">GND</text>
<text x="219.2" y="30.5">ESP32-S3-WROOM-1</text>
<text x="36.6" y="40.6">D-</text>
<text x="53.9" y="38.1">R 5.1K</text>
<text x="123.7" y="39.4">SCL</text>
<text x="123.7" y="36.8">SDA</text>
<text x="123.7" y="41.9">AD0</text>
<text x="139.8" y="41.9">AUX_SDA</text>
<text x="145" y="36.8">INT</text>
<text x="175" y="40.6">EN</text>
<text x="218.2" y="41.8" transform="rotate(-90 218.2 41.8)">3V3</text>
<text x="234.3" y="40.6">U0TXD/GPIO43/CLK_OUT1</text>
<text x="36.6" y="45.7">D+</text>
<text x="36.6" y="43.2">D-</text>
<text x="60.2" y="45.7">GND</text>
<text x="104.1" y="43.2">10K</text>
<text x="104.1" y="45.7">R</text>
<text x="139.8" y="44.5">AUX_SCL</text>
<text x="234" y="43.2">U0RXD/GPIO44/CLK_OUT2</text>
<text x="36.6" y="48.3">D+</text>
<text x="63.5" y="53.3">U?</text>
<text x="69.5" y="50.8">+3.3V</text>
<text x="123.7" y="52.1">CLKIN</text>
<text x="123.7" y="49.5">FSYNC</text>
<text x="140.6" y="52.1">REGOUT</text>
<text x="141.8" y="49.5">CPOUT</text>
<text x="175" y="48.3">GPIO15/U0RTS/ADC2_CH4/XTAL_32K_P</text>
<text x="175" y="50.8">GPIO16/U0CTS/ADC2_CH5/XTAL_32K_N</text>
<text x="214.4" y="50.8">GPIO19/U1RTS/ADC2_CH8/CLK_OUT2/USB_D-</text>
<text x="214.4" y="48.3">GPIO20/U1CTS/ADC2_CH9/CLK_OUT1/USB_D+</text>
<text x="23.9" y="58.9" transform="rotate(-90 23.9 58.9)">SHIELD</text>
<text x="31.5" y="58.9" transform="rotate(-90 31.5 58.9)">GND</text>
<text x="34.5" y="55.9">SBU1</text>
<text x="34.5" y="58.4">SBU2</text>
<text x="58.1" y="55.9">AMS1117-3.3</text>
<text x="136.9" y="56.9" transform="rotate(-90 136.9 56.9)">GND</text>
<text x="175" y="55.9">MTCK/GPIO39/CLK_OUT3/SUBSPICS1</text>
<text x="175" y="58.4">MTDO/GPIO40/CLK_OUT2</text>
<text x="233.8" y="58.4">GPIO1/TOUCH1/ADC1_CH0</text>
<text x="247.3" y="55.9">GPIO0/BOOT</text>
<text x="38.6" y="63.5">+5V</text>
<text x="59.9" y="61">VI</text>
<text x="65.8" y="64.8" transform="rotate(-90 65.8 64.8)">GND</text>
<text x="67" y="61">VO</text>
<text x="137.9" y="61">U?</text>
<text x="137.9" y="63.5">MPU-6050</text>
<text x="175" y="61">MTDI/GPIO41/CLK_OUT1</text>
<text x="175" y="63.5">MTMS/GPIO42</text>
<text x="233.8" y="63.5">GPIO3/TOUCH3/ADC1_CH2</text>
<text x="233.8" y="61">GPIO2/TOUCH2/ADC1_CH1</text>
<text x="76.2" y="68.6">10UF</text>
<text x="76.2" y="71.1">C</text>
<text x="233.8" y="66">GPIO4/TOUCH4/ADC1_CH3</text>
<text x="233.8" y="68.6">GPIO5/TOUCH5/ADC1_CH4</text>
<text x="233.8" y="71.1">GPIO6/TOUCH6/ADC1_CH5</text>
<text x="20.8" y="73.7">GND</text>
<text x="28.5" y="73.7">GND</text>
<text x="42.7" y="72.4">U?</text>
<text x="42.7" y="74.9">MCP73831-2-OT</text>
<text x="62.8" y="77.5">GND</text>
<text x="221.9" y="76.2">GPIO8/TOUCH8/ADC1_CH7/SUBSPICS1</text>
<text x="233.8" y="73.7">GPIO7/TOUCH7/ADC1_CH6</text>
<text x="42.7" y="80">VBAT</text>
<text x="63.5" y="83.2">J?</text>
<text x="70.4" y="82.6">GND</text>
<text x="201.6" y="81.3">GPIO10/TOUCH10/ADC1_CH9/FSPICS0/FSPIIO4/SUBSPICS0</text>
<text x="206.4" y="83.8">GPIO11/TOUCH11/ADC2_CH0/FSPID/FSPIIO5/SUBSPID</text>
<text x="214.9" y="78.7">GPIO9/TOUCH9/ADC1_CH8/FSPIHD/SUBSPIHD</text>
<text x="34" y="85.1">PROG</text>
<text x="41.7" y="85.6" transform="rotate(-90 41.7 85.6)">VSS VDD</text>
<text x="42.9" y="85.1">STAT</text>
<text x="48.3" y="88.9">10UF</text>
<text x="63.5" y="85.7">Conn_01x02_Male</text>
<text x="201.9" y="86.4">GPIO12/TOUCH12/ADC2_CH1/FSPICLK/FSPIIO6/SUBSPICLK</text>
<text x="206.3" y="88.9">GPIO13/TOUCH13/ADC2_CH2/FSPIQ/FSPIIO7/SUBSPIQ</text>
<text x="33" y="91.4">2K</text>
<text x="33" y="94">R</text>
<text x="48.3" y="92.7">C</text>
<text x="62.8" y="92.7">GND</text>
<text x="202.9" y="91.4">GPIO14/TOUCH14/ADC2_CH3/FSPIWP/FSPIDQS/SUBSPIWP</text>
<text x="234" y="94">GPIO17/U1TXD/ADC2_CH6</text>
<text x="38.6" y="97.8">GND</text>
<text x="51.3" y="101.6">GND</text>
<text x="55.1" y="99.1">+5V</text>
<text x="223" y="96.5">GPIO18/U1RXD/ADC2_CH7/CLK_OUT3</text>
<text x="233.1" y="101.6">GPIO38/FSPIWP/SUBSPIWP</text>
<text x="252.3" y="99.1">GPIO21</text>
<text x="28.5" y="104.1">GND</text>
<text x="39.4" y="102.9">1K</text>
<text x="44.9" y="106.7">LED</text>
<text x="45.4" y="104.1">D?</text>
<text x="47" y="102.9">R</text>
<text x="144.5" y="105.4">0.1UF</text>
<text x="146.6" y="108">C</text>
<text x="175" y="106.7">SPIIO6/GPIO35/FSPID/SUBSPID</text>
<text x="252.3" y="106.7">GPIO46</text>
<text x="252.3" y="104.1">GPIO45</text>
<text x="175" y="109.2">SPIIO7/GPIO36/FSPICLK/SUBSPICLK</text>
<text x="175" y="111.8">SPIDQS/GPIO37/FSPIQ/SUBSPIQ</text>
<text x="218.2" y="112.3" transform="rotate(-90 218.2 112.3)">GND</text>
<text x="222.9" y="111.8">GPIO48/SPICLK_N/SUBSPICLK_N_DIFF</text>
<text x="223" y="109.2">GPIO47/SPICLK_P/SUBSPICLK_P_DIFF</text>
<text x="150.4" y="119.4">GND</text>
<text x="132.6" y="123.2">SDI</text>
<text x="132.6" y="120.7">SCK</text>
<text x="132.6" y="125.7">SDO</text>
<text x="140.7" y="123.3" transform="rotate(-90 140.7 123.3)">VDDIO</text>
<text x="143.3" y="121.4" transform="rotate(-90 143.3 121.4)">VDD</text>
<text x="146.1" y="123.2">U?</text>
<text x="146.1" y="125.7">BMP280</text>
<text x="132.6" y="128.3">CSB</text>
<text x="140.7" y="129.3" transform="rotate(-90 140.7 129.3)">GND</text>
<text x="143.3" y="129.3" transform="rotate(-90 143.3 129.3)">GND</text>
<text x="77.5" y="135.9">D?</text>
<text x="11.2" y="143.5">Conn_01x02_Male</text>
<text x="19.1" y="142.2">D?</text>
<text x="24" y="143.5">1N4148W</text>
<text x="56.3" y="142.2">Conn_01x02_Male</text>
<text x="69.4" y="139.7">J?</text>
<text x="77.5" y="138.4">1N4148W</text>
<text x="139" y="142.2">GND</text>
<text x="169.8" y="141">+3.3V</text>
<text x="244.7" y="139.7">+3.3V</text>
<text x="15.4" y="148.6">J?</text>
<text x="48.3" y="144.8">Q?</text>
<text x="48.3" y="147.3">SI2302</text>
<text x="88.9" y="144.8">Q?</text>
<text x="88.9" y="147.3">SI2302</text>
<text x="167.6" y="148.6">10K</text>
<text x="177.1" y="148.6">SW?</text>
<text x="208.6" y="148.6">2.2K</text>
<text x="227.3" y="147.3">+3V3</text>
<text x="242.6" y="147.3">10K</text>
<text x="251.1" y="149.9">SW_Push</text>
<text x="253.3" y="147.3">SW?</text>
<text x="46.2" y="153.7">GND</text>
<text x="77.5" y="154.9">10K</text>
<text x="88.2" y="153.7">GND</text>
<text x="168.9" y="152.4">R</text>
<text x="174.9" y="151.1">SW_Push</text>
<text x="210.1" y="151.1">R</text>
<text x="219.7" y="152.4">D?</text>
<text x="243.8" y="151.1">R</text>
<text x="36.8" y="156.2">10K</text>
<text x="36.8" y="158.8">R</text>
<text x="77.5" y="157.5">R</text>
<text x="210.1" y="158.8">R</text>
<text x="219.2" y="157.5">LED</text>
<text x="223.5" y="160">D?</text>
<text x="70.4" y="165.1">GND</text>
<text x="184.7" y="163.8">GND</text>
<text x="208.6" y="163.8">2.2K</text>
<text x="221.7" y="163.8">LED</text>
<text x="263.4" y="162.6">GND</text>
<text x="12.4" y="172.7">Conn_01x02_Male</text>
<text x="19.9" y="170.2">J?</text>
<text x="32.3" y="168.9">GND</text>
<text x="66.4" y="172.7">Conn_01x02_Male</text>
<text x="80" y="170.2">D?</text>
<text x="86.3" y="168.9">1N4148W</text>
<text x="99.1" y="174">Q?</text>
<text x="23.4" y="179.1">1N4148W</text>
<text x="57.2" y="179.1">SI2302</text>
<text x="58.4" y="175.3">Q?</text>
<text x="76.4" y="175.3">J?</text>
<text x="99.1" y="176.5">SI2302</text>
<text x="29.2" y="181.6">D?</text>
<text x="47" y="185.4">10K</text>
<text x="47" y="188">R</text>
<text x="52.6" y="189.2">GND</text>
<text x="88.9" y="186.7">10K</text>
<text x="88.9" y="189.2">R</text>
<text x="93.2" y="188">GND</text>
<text x="42.4" y="198.1">GND</text>
<text x="84.3" y="198.1">GND</text>
</g>
<g font-size="1.8" fill="#a90000">
<text x="42" y="26.7">A4</text>
<text x="133.1" y="28.2" transform="rotate(-90 133.1 28.2)">8</text>
<text x="138.2" y="28.8" transform="rotate(-90 138.2 28.8)">13</text>
<text x="41.9" y="34.3">B5</text>
<text x="42" y="31.7">A5</text>
<text x="119.4" y="35.6">24</text>
<text x="149.8" y="35.6">12</text>
<text x="41.9" y="41.9">B7</text>
<text x="42" y="39.4">A7</text>
<text x="119.4" y="38.1">23</text>
<text x="120" y="40.6">9</text>
<text x="150.4" y="40.6">6</text>
<text x="172" y="39.4">3</text>
<text x="216.9" y="36.5" transform="rotate(-90 216.9 36.5)">2</text>
<text x="260.3" y="41.9">36</text>
<text x="260.3" y="39.4">37</text>
<text x="41.9" y="47">B6</text>
<text x="42" y="44.4">A6</text>
<text x="150.4" y="43.2">7</text>
<text x="172" y="47">8</text>
<text x="260.3" y="47">14</text>
<text x="119.4" y="48.3">11</text>
<text x="120" y="50.8">1</text>
<text x="149.8" y="50.8">10</text>
<text x="149.8" y="48.3">20</text>
<text x="172" y="49.5">9</text>
<text x="260.3" y="49.5">13</text>
<text x="41.9" y="57.1">B8</text>
<text x="42" y="54.6">A8</text>
<text x="57.7" y="59.7">3</text>
<text x="70.4" y="59.7">2</text>
<text x="171.4" y="54.6">32</text>
<text x="171.4" y="57.1">33</text>
<text x="171.4" y="59.7">34</text>
<text x="260.3" y="54.6">27</text>
<text x="260.3" y="59.7">38</text>
<text x="260.3" y="57.1">39</text>
<text x="22.6" y="63.8" transform="rotate(-90 22.6 63.8)">S1</text>
<text x="30.2" y="63.7" transform="rotate(-90 30.2 63.7)">A1</text>
<text x="135.6" y="60.6" transform="rotate(-90 135.6 60.6)">18</text>
<text x="171.4" y="62.2">35</text>
<text x="260.3" y="62.2">15</text>
<text x="260.9" y="64.8">4</text>
<text x="64.5" y="67" transform="rotate(-90 64.5 67)">1</text>
<text x="260.9" y="67.3">5</text>
<text x="260.9" y="69.8">6</text>
<text x="40.4" y="75.9" transform="rotate(-90 40.4 75.9)">4</text>
<text x="260.3" y="74.9">12</text>
<text x="260.3" y="77.5">17</text>
<text x="260.9" y="72.4">7</text>
<text x="31.1" y="83.8">5</text>
<text x="48.8" y="83.8">1</text>
<text x="48.8" y="78.7">3</text>
<text x="59.4" y="81.6" transform="rotate(-90 59.4 81.6)">1</text>
<text x="62" y="81.6" transform="rotate(-90 62 81.6)">2</text>
<text x="260.3" y="80">18</text>
<text x="260.3" y="82.5">19</text>
<text x="40.4" y="88.6" transform="rotate(-90 40.4 88.6)">2</text>
<text x="260.3" y="85.1">20</text>
<text x="260.3" y="87.6">21</text>
<text x="260.3" y="92.7">10</text>
<text x="260.3" y="95.2">11</text>
<text x="260.3" y="90.2">22</text>
<text x="260.3" y="97.8">23</text>
<text x="260.3" y="100.3">31</text>
<text x="171.4" y="105.4">28</text>
<text x="171.4" y="107.9">29</text>
<text x="260.3" y="105.4">16</text>
<text x="260.3" y="107.9">24</text>
<text x="260.3" y="102.9">26</text>
<text x="171.4" y="110.5">30</text>
<text x="260.3" y="110.5">25</text>
<text x="130.1" y="119.4">4</text>
<text x="139.4" y="116.5" transform="rotate(-90 139.4 116.5)">6</text>
<text x="142" y="116.5" transform="rotate(-90 142 116.5)">8</text>
<text x="216.9" y="115.2" transform="rotate(-90 216.9 115.2)">1</text>
<text x="130.1" y="121.9">3</text>
<text x="130.1" y="124.5">5</text>
<text x="130.1" y="127">2</text>
<text x="139.4" y="131.7" transform="rotate(-90 139.4 131.7)">1</text>
<text x="142" y="131.7" transform="rotate(-90 142 131.7)">7</text>
<text x="44.2" y="141.9" transform="rotate(-90 44.2 141.9)">3</text>
<text x="72.3" y="143.5">1</text>
<text x="84.8" y="141.9" transform="rotate(-90 84.8 141.9)">3</text>
<text x="21.5" y="144.8">1</text>
<text x="21.5" y="147.3">2</text>
<text x="37.4" y="144.8">1</text>
<text x="44.2" y="149.5" transform="rotate(-90 44.2 149.5)">2</text>
<text x="72.3" y="146">2</text>
<text x="78.1" y="144.8">1</text>
<text x="84.8" y="149.5" transform="rotate(-90 84.8 149.5)">2</text>
<text x="22.8" y="174">1</text>
<text x="54.4" y="172.4" transform="rotate(-90 54.4 172.4)">3</text>
<text x="82.5" y="174">1</text>
<text x="88.2" y="174">1</text>
<text x="95" y="171.1" transform="rotate(-90 95 171.1)">3</text>
<text x="22.8" y="176.5">2</text>
<text x="47.6" y="175.3">1</text>
<text x="54.4" y="180" transform="rotate(-90 54.4 180)">2</text>
<text x="82.5" y="176.5">2</text>
<text x="95" y="178.7" transform="rotate(-90 95 178.7)">2</text>
</g>
<g font-size="1.8" fill="#840084">
<text x="219.2" y="33">U</text>
<text x="219.2" y="35.6">ESP32-S3-WROOM-1</text>
</g>
<g font-size="1.8" fill="#0f0f0f">
<text x="55.5" y="87.4" transform="rotate(-90 55.5 87.4)">VBAT</text>
<text x="74.9" y="129.4">VBAT</text>
<text x="24.1" y="134.5">VBAT</text>
<text x="85.1" y="161.2">VBAT</text>
<text x="35.6" y="173.9">VBAT</text>
</g>
</svg>
